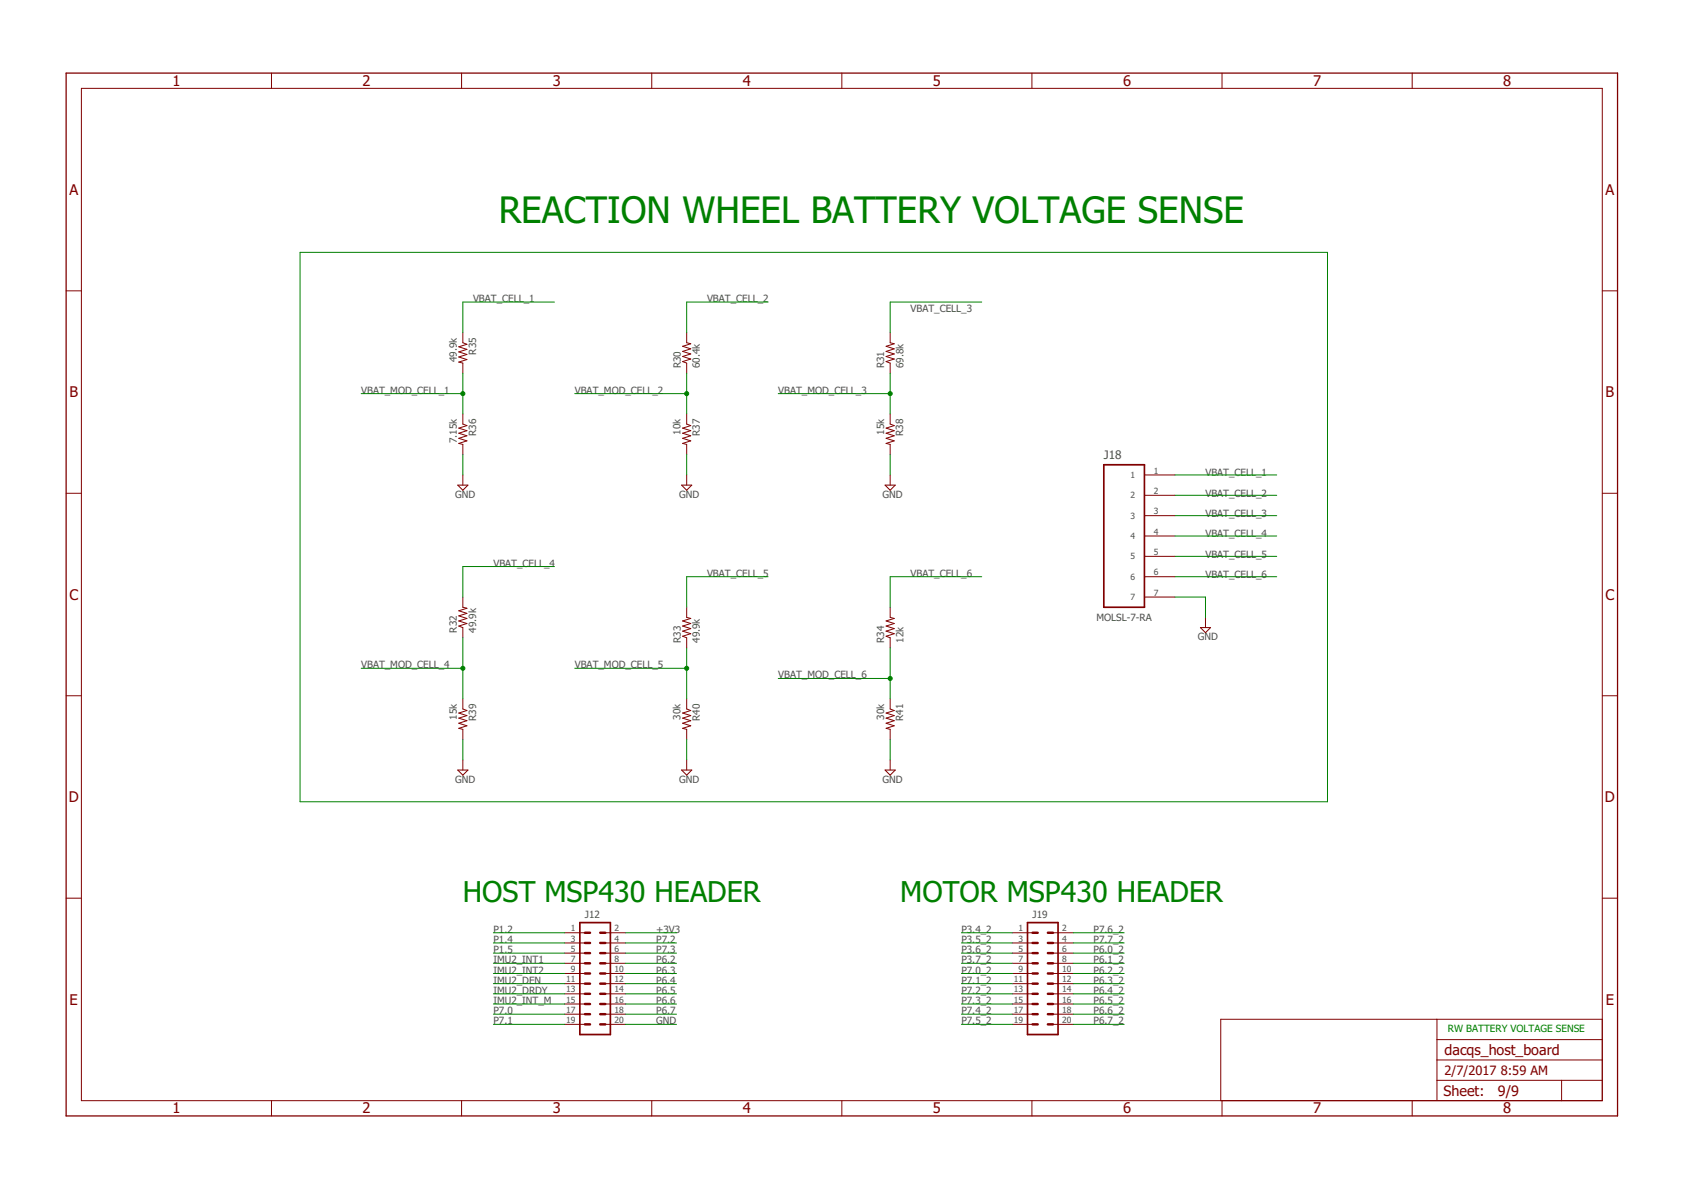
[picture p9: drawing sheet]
<svg xmlns="http://www.w3.org/2000/svg" width="420mm" height="297mm" viewBox="0 0 420 297" stroke-linecap="round" stroke-linejoin="round" font-family="sans-serif">
<g fill="none" stroke="#800000" stroke-width=".25">
<path d="M67.8 18.2v3.9M115.2 18.2v3.9M162.7 18.2v3.9M210.2 18.2v3.9M257.6 18.2v3.9M305.1 18.2v3.9M352.6 18.2v3.9M20.3 22.1h379.7v252.6h-379.7zM16.5 72.6h3.8M400 72.6h3.8M115.5 83v2.6l1.1 .3-2.1 .7 2.1 .6-2.1 .6 2.1 .7-2.1 .6 2.1 .6-2.1 .7 1 .2v2.6M171.4 83v2.6l1 .2-2 .6 2 .7-2 .6 2 .6-2 .7 2 .6-2 .7 1 .3v2.6"/>
<path d="M222.2 83v2.6l1 .2-2 .6 2 .7-2 .6 2 .6-2 .7 2 .6-2 .7 1 .3v2.6M115.5 103.3v2.6l1.1 .3-2.1 .7 2.1 .6-2.1 .6 2.1 .7-2.1 .6 2.1 .6-2.1 .7 1 .2v2.6M115.5 118.6v2.5M171.4 103.3v2.6l1 .3-2 .7 2 .6-2 .6 2 .7-2 .6 2 .6-2 .7 1 .2v2.6M171.4 118.6v2.5M222.2 103.3v2.6l1 .3-2 .7 2 .6-2 .6 2 .7-2 .6 2 .6-2 .7 1 .2v2.6M222.2 118.6v2.5M285.7 118.6h7.6M16.5 123.1h3.8M114.3 121.1h2.5l-1.3 1.3zM170.2 121.1h2.5l-1.3 1.3zM221 121.1h2.5l-1.3 1.3z"/>
<path d="M285.7 123.6h7.6M285.7 128.7h7.6M285.7 133.8h7.6M285.7 138.9h7.6M400 123.1h3.8M115.5 149v2.6l1.1 .2-2.1 .7 2.1 .6-2.1 .6 2.1 .7-2.1 .6 2.1 .6-2.1 .7 1 .4v2.5M171.4 151.6v2.5l1 .3-2 .6 2 .6-2 .7 2 .6-2 .6 2 .7-2 .6 1 .4v2.5M222.2 151.6v2.5l1 .3-2 .6 2 .6-2 .7 2 .6-2 .6 2 .7-2 .6 1 .4v2.5M285.7 144h7.6M285.7 149h7.6M299.7 156.7h2.5l-1.3 1.2zM300.9 154.1v2.6"/>
<path d="M16.5 173.7h3.8M115.5 174.4v2.6l1.1 .4-2.1 .6 2.1 .6-2.1 .7 2.1 .6-2.1 .6 2.1 .7-2.1 .6 1 .3v2.5M171.4 174.4v2.6l1 .4-2 .6 2 .6-2 .7 2 .6-2 .6 2 .7-2 .6 1 .3v2.5M222.2 174.4v2.6l1 .4-2 .6 2 .6-2 .7 2 .6-2 .6 2 .7-2 .6 1 .3v2.5M400 173.7h3.8M114.3 192.2h2.5l-1.3 1.3zM115.5 189.7v2.5M170.2 192.2h2.5l-1.3 1.3zM171.4 189.7v2.5M221 192.2h2.5l-1.3 1.3zM222.2 189.7v2.5M16.5 224.2h3.8"/>
<path d="M140.9 232.8h5.1M140.9 235.4h5.1M140.9 237.9h5.1M151.1 232.8h5.1M151.1 235.4h5.1M151.1 237.9h5.1M252.7 232.8h5.1M252.7 235.4h5.1M252.7 237.9h5.1M262.9 232.8h5M262.9 235.4h5M262.9 237.9h5"/>
<path d="M400 224.2h3.8M140.9 240.5h5.1M140.9 243h5.1M140.9 245.5h5.1M140.9 248.1h5.1M140.9 250.6h5.1M140.9 253.2h5.1M140.9 255.7h5.1M151.1 240.5h5.1M151.1 243h5.1M151.1 245.5h5.1M151.1 248.1h5.1"/>
<path d="M151.1 250.6h5.1M151.1 253.2h5.1M151.1 255.7h5.1M252.7 240.5h5.1M252.7 243h5.1M252.7 245.5h5.1M252.7 248.1h5.1M252.7 250.6h5.1M252.7 253.2h5.1M252.7 255.7h5.1M262.9 240.5h5M262.9 243h5"/>
<path d="M262.9 245.5h5M262.9 248.1h5M262.9 250.6h5M262.9 253.2h5M262.9 255.7h5M358.7 254.4v20.3M358.7 259.5h41.3M400 254.4h-95.2v20.3M67.8 274.7v3.9M115.2 274.7v3.9M162.7 274.7v3.9M210.2 274.7v3.9"/>
<path d="M257.6 274.7v3.9M305.1 274.7v3.9M352.6 274.7v3.9M358.7 269.7h41.3M358.7 264.6h41.3M389.8 269.7v5"/>
</g>
<path d="M16.5 18.2h387.3v260.4h-387.3z" fill="none" stroke="#800000" stroke-width=".32"/>
<path d="M275.6 116h10.1v35.6h-10.1zM144.8 230.3h7.6v27.9h-7.6zM256.5 230.3h7.6v27.9h-7.6z" fill="none" stroke="#800000" stroke-width=".42"/>
<g fill="none" stroke="#800000" stroke-width=".61">
<path d="M146 237.9h1.3M146 235.4h1.3M146 232.8h1.3M149.8 237.9h1.3M149.8 235.4h1.3M149.8 232.8h1.3M257.8 237.9h1.3M257.8 235.4h1.3M257.8 232.8h1.3M261.6 237.9h1.3M261.6 235.4h1.3M261.6 232.8h1.3"/>
<path d="M146 243h1.3M146 240.5h1.3M146 245.5h1.3M146 248.1h1.3M146 250.6h1.3M146 253.2h1.3M146 255.7h1.3M149.8 243h1.3M149.8 240.5h1.3M149.8 245.5h1.3M149.8 248.1h1.3M149.8 250.6h1.3"/>
<path d="M149.8 253.2h1.3M149.8 255.7h1.3M257.8 243h1.3M257.8 240.5h1.3M257.8 245.5h1.3M257.8 248.1h1.3M257.8 250.6h1.3M257.8 253.2h1.3M257.8 255.7h1.3M261.6 243h1.3M261.6 240.5h1.3M261.6 245.5h1.3"/>
<path d="M261.6 248.1h1.3M261.6 250.6h1.3M261.6 253.2h1.3M261.6 255.7h1.3"/>
</g>
<g fill="none" stroke="#008000" stroke-width=".25">
<path d="M74.9 63h256.5v137.1h-256.5zM138.4 75.4h-22.9v7.6M191.7 75.4h-20.3v7.6M245.1 75.4h-22.9v7.6M90.2 98.3h25.3M115.5 93.2v10.1M143.5 98.3h27.9M171.4 93.2v10.1M194.3 98.3h27.9M222.2 93.2v10.1M115.5 113.5v5.1M171.4 113.5v5.1"/>
<path d="M222.2 113.5v5.1M293.3 118.6h25.4M293.3 123.6h25.4M293.3 128.7h25.4M293.3 133.8h25.4M293.3 138.9h25.4M115.5 159.2v15.2M138.4 141.4h-22.9v7.6M191.7 144h-20.3v7.6M245.1 144h-22.9v7.6M293.3 144h25.4M293.3 149h7.6v5.1"/>
<path d="M90.2 166.8h25.3M143.5 166.8h27.9M171.4 161.7v12.7M194.3 169.4h27.9M222.2 161.7v12.7M115.5 184.6v5.1M171.4 184.6v5.1M222.2 184.6v5.1M123.2 232.8h17.7M123.2 235.4h17.7M123.2 237.9h17.7M156.2 232.8h12.7"/>
<path d="M156.2 235.4h12.7M156.2 237.9h12.7M240 232.8h12.7M240 235.4h12.7M240 237.9h12.7M267.9 232.8h12.7M267.9 235.4h12.7M267.9 237.9h12.7M123.2 253.2h17.7M123.2 255.7h17.7M123.2 250.6h17.7M123.2 248.1h17.7"/>
<path d="M123.2 245.5h17.7M123.2 243h17.7M123.2 240.5h17.7M156.2 253.2h12.7M156.2 255.7h12.7M156.2 250.6h12.7M156.2 248.1h12.7M156.2 245.5h12.7M156.2 243h12.7M156.2 240.5h12.7M240 253.2h12.7M240 255.7h12.7"/>
<path d="M240 250.6h12.7M240 248.1h12.7M240 245.5h12.7M240 243h12.7M240 240.5h12.7M267.9 253.2h12.7M267.9 255.7h12.7M267.9 250.6h12.7M267.9 248.1h12.7M267.9 245.5h12.7M267.9 243h12.7M267.9 240.5h12.7"/>
</g>
<g fill="#008000" stroke="#008000" stroke-width=".25">
<circle cx="115.5" cy="98.3" r=".51"/>
<circle cx="171.4" cy="98.3" r=".51"/>
<circle cx="222.2" cy="98.3" r=".51"/>
<circle cx="115.5" cy="166.8" r=".51"/>
<circle cx="171.4" cy="166.8" r=".51"/>
<circle cx="222.2" cy="169.4" r=".51"/>
</g>
<text font-size="9.1" fill="#008000" x="124.5" y="55.6">REACTION WHEEL BATTERY VOLTAGE SENSE</text>
<g font-size="7.2" fill="#008000">
<text x="115.6" y="225.2">HOST MSP430 HEADER</text>
<text x="224.8" y="225.2">MOTOR MSP430 HEADER</text>
</g>
<g font-size="3.7" fill="#800000">
<text x="43.1" y="21.4">1</text>
<text x="90.5" y="21.4">2</text>
<text x="138" y="21.4">3</text>
<text x="185.4" y="21.4">4</text>
<text x="232.9" y="21.4">5</text>
<text x="280.4" y="21.4">6</text>
<text x="327.8" y="21.4">7</text>
<text x="375.3" y="21.4">8</text>
<text x="17.3" y="48.6">A</text>
<text x="400.8" y="48.6">A</text>
<text x="17.3" y="99.2">B</text>
<text x="400.8" y="99.2">B</text>
<text x="17.3" y="149.7">C</text>
<text x="400.8" y="149.7">C</text>
<text x="17.2" y="200.2">D</text>
<text x="400.7" y="200.2">D</text>
<text x="17.4" y="250.8">E</text>
<text x="400.9" y="250.8">E</text>
<text x="43.1" y="277.9">1</text>
<text x="90.5" y="277.9">2</text>
<text x="138" y="277.9">3</text>
<text x="185.4" y="277.9">4</text>
<text x="232.9" y="277.9">5</text>
<text x="280.4" y="277.9">6</text>
<text x="327.8" y="277.9">7</text>
<text x="375.3" y="277.9">8</text>
</g>
<g font-size="3.6" fill="#800000">
<text x="360.6" y="263.3">dacqs_host_board</text>
<text x="360.4" y="273.6">Sheet:</text>
<text x="374" y="273.5">9/9</text>
</g>
<g font-size="3.2" fill="#800000">
<text x="360.6" y="268.4">2/7/2017</text>
<text x="374.7" y="268.4">8:59 AM</text>
</g>
<text font-size="2.9" fill="#505050" x="275.6" y="114.5">J18</text>
<g font-size="2.5" fill="#505050">
<text x="118.1" y="75.4">VBAT_CELL_1</text>
<text x="176.5" y="75.4">VBAT_CELL_2</text>
<text x="227.3" y="77.9">VBAT_CELL_3</text>
<text x="118.8" y="88.5" transform="rotate(-90 118.8 88.5)">R35</text>
<text x="114" y="90.4" transform="rotate(-90 114 90.4)">49.9k</text>
<text x="169.9" y="91.9" transform="rotate(-90 169.9 91.9)">R30</text>
<text x="174.7" y="91.9" transform="rotate(-90 174.7 91.9)">60.4k</text>
<text x="220.7" y="91.9" transform="rotate(-90 220.7 91.9)">R31</text>
<text x="225.5" y="91.9" transform="rotate(-90 225.5 91.9)">69.8k</text>
<text x="90.2" y="98.2">VBAT_MOD_CELL_1</text>
<text x="143.5" y="98.2">VBAT_MOD_CELL_2</text>
<text x="194.3" y="98.2">VBAT_MOD_CELL_3</text>
<text x="114" y="110.7" transform="rotate(-90 114 110.7)">7.15k</text>
<text x="118.8" y="108.8" transform="rotate(-90 118.8 108.8)">R36</text>
<text x="169.9" y="108.6" transform="rotate(-90 169.9 108.6)">10k</text>
<text x="174.7" y="108.8" transform="rotate(-90 174.7 108.8)">R37</text>
<text x="220.7" y="108.6" transform="rotate(-90 220.7 108.6)">15k</text>
<text x="225.5" y="108.8" transform="rotate(-90 225.5 108.8)">R38</text>
<text x="300.9" y="118.9">VBAT_CELL_1</text>
<text x="113.7" y="124.3">GND</text>
<text x="169.5" y="124.3">GND</text>
<text x="220.3" y="124.3">GND</text>
<text x="300.9" y="123.9">VBAT_CELL_2</text>
<text x="300.9" y="129">VBAT_CELL_3</text>
<text x="300.9" y="134.1">VBAT_CELL_4</text>
<text x="123.2" y="141.4">VBAT_CELL_4</text>
<text x="176.5" y="144">VBAT_CELL_5</text>
<text x="227.3" y="144">VBAT_CELL_6</text>
<text x="300.9" y="139.2">VBAT_CELL_5</text>
<text x="300.9" y="144.3">VBAT_CELL_6</text>
<text x="273.7" y="155">MOLSL-7-RA</text>
<text x="114.1" y="157.9" transform="rotate(-90 114.1 157.9)">R32</text>
<text x="118.9" y="157.9" transform="rotate(-90 118.9 157.9)">49.9k</text>
<text x="169.9" y="160.5" transform="rotate(-90 169.9 160.5)">R33</text>
<text x="174.7" y="160.5" transform="rotate(-90 174.7 160.5)">49.9k</text>
<text x="220.7" y="160.5" transform="rotate(-90 220.7 160.5)">R34</text>
<text x="225.5" y="160.5" transform="rotate(-90 225.5 160.5)">12k</text>
<text x="299.1" y="159.8">GND</text>
<text x="90.2" y="166.8">VBAT_MOD_CELL_4</text>
<text x="143.5" y="166.8">VBAT_MOD_CELL_5</text>
<text x="194.3" y="169.4">VBAT_MOD_CELL_6</text>
<text x="114" y="179.7" transform="rotate(-90 114 179.7)">15k</text>
<text x="118.8" y="180" transform="rotate(-90 118.8 180)">R39</text>
<text x="169.9" y="179.7" transform="rotate(-90 169.9 179.7)">30k</text>
<text x="174.7" y="180" transform="rotate(-90 174.7 180)">R40</text>
<text x="220.7" y="179.7" transform="rotate(-90 220.7 179.7)">30k</text>
<text x="225.5" y="180" transform="rotate(-90 225.5 180)">R41</text>
<text x="113.7" y="195.4">GND</text>
<text x="169.5" y="195.4">GND</text>
<text x="220.3" y="195.4">GND</text>
<text x="123.2" y="232.8">P1.2</text>
<text x="146" y="229">J12</text>
<text x="163.8" y="232.8">+3V3</text>
<text x="240" y="232.8">P3.4_2</text>
<text x="257.8" y="229">J19</text>
<text x="273" y="232.8">P7.6_2</text>
<text x="123.2" y="235.4">P1.4</text>
<text x="123.2" y="237.9">P1.5</text>
<text x="163.8" y="235.4">P7.2</text>
<text x="163.8" y="237.9">P7.3</text>
<text x="240" y="235.4">P3.5_2</text>
<text x="240" y="237.9">P3.6_2</text>
<text x="273" y="235.4">P7.7_2</text>
<text x="273" y="237.9">P6.0_2</text>
<text x="123.2" y="240.5">IMU2_INT1</text>
<text x="123.2" y="243">IMU2_INT2</text>
<text x="123.2" y="245.5">IMU2_DEN</text>
<text x="163.8" y="245.5">P6.4</text>
<text x="163.8" y="243">P6.3</text>
<text x="163.8" y="240.5">P6.2</text>
<text x="240" y="240.5">P3.7_2</text>
<text x="240" y="243">P7.0_2</text>
<text x="240" y="245.5">P7.1_2</text>
<text x="273" y="240.5">P6.1_2</text>
<text x="273" y="243">P6.2_2</text>
<text x="273" y="245.5">P6.3_2</text>
<text x="123.2" y="248.1">IMU2_DRDY</text>
<text x="123.2" y="250.6">IMU2_INT_M</text>
<text x="163.8" y="250.6">P6.6</text>
<text x="163.8" y="248.1">P6.5</text>
<text x="240" y="248.1">P7.2_2</text>
<text x="240" y="250.6">P7.3_2</text>
<text x="273" y="248.1">P6.4_2</text>
<text x="273" y="250.6">P6.5_2</text>
<text x="123.2" y="253.2">P7.0</text>
<text x="123.2" y="255.7">P7.1</text>
<text x="163.8" y="253.2">P6.7</text>
<text x="163.8" y="255.7">GND</text>
<text x="240" y="253.2">P7.4_2</text>
<text x="240" y="255.7">P7.5_2</text>
<text x="273" y="253.2">P6.6_2</text>
<text x="273" y="255.7">P6.7_2</text>
</g>
<text font-size="2.5" fill="#008000" x="361.5" y="257.6">RW BATTERY VOLTAGE SENSE</text>
<g font-size="2.1" fill="#505050">
<text x="282.2" y="119.3">1</text>
<text x="288.1" y="118.2">1</text>
<text x="282.2" y="124.4">2</text>
<text x="288.1" y="123.3">2</text>
<text x="282.2" y="129.5">3</text>
<text x="288.1" y="128.4">3</text>
<text x="282.2" y="134.6">4</text>
<text x="288.1" y="133.4">4</text>
<text x="282.2" y="139.6">5</text>
<text x="288.1" y="138.5">5</text>
<text x="288.1" y="143.6">6</text>
<text x="282.2" y="144.7">6</text>
<text x="282.2" y="149.8">7</text>
<text x="288.1" y="148.7">7</text>
<text x="142.5" y="232.5">1</text>
<text x="153.5" y="232.5">2</text>
<text x="254.3" y="232.5">1</text>
<text x="265.2" y="232.5">2</text>
<text x="142.5" y="235">3</text>
<text x="142.5" y="237.6">5</text>
<text x="153.5" y="235">4</text>
<text x="153.5" y="237.6">6</text>
<text x="254.3" y="235">3</text>
<text x="254.3" y="237.6">5</text>
<text x="265.2" y="235">4</text>
<text x="265.2" y="237.6">6</text>
<text x="141.4" y="245.2">11</text>
<text x="142.5" y="240.1">7</text>
<text x="142.5" y="242.6">9</text>
<text x="153.5" y="240.1">8</text>
<text x="153.5" y="242.6">10</text>
<text x="153.5" y="245.2">12</text>
<text x="253.1" y="245.2">11</text>
<text x="254.3" y="240.1">7</text>
<text x="254.3" y="242.6">9</text>
<text x="265.2" y="240.1">8</text>
<text x="265.2" y="242.6">10</text>
<text x="265.2" y="245.2">12</text>
<text x="141.4" y="247.7">13</text>
<text x="141.4" y="250.3">15</text>
<text x="153.5" y="247.7">14</text>
<text x="153.5" y="250.3">16</text>
<text x="253.1" y="247.7">13</text>
<text x="253.1" y="250.3">15</text>
<text x="265.2" y="247.7">14</text>
<text x="265.2" y="250.3">16</text>
<text x="141.4" y="252.8">17</text>
<text x="141.4" y="255.3">19</text>
<text x="153.5" y="252.8">18</text>
<text x="153.5" y="255.3">20</text>
<text x="253.1" y="252.8">17</text>
<text x="253.1" y="255.3">19</text>
<text x="265.2" y="252.8">18</text>
<text x="265.2" y="255.3">20</text>
</g>
</svg>
